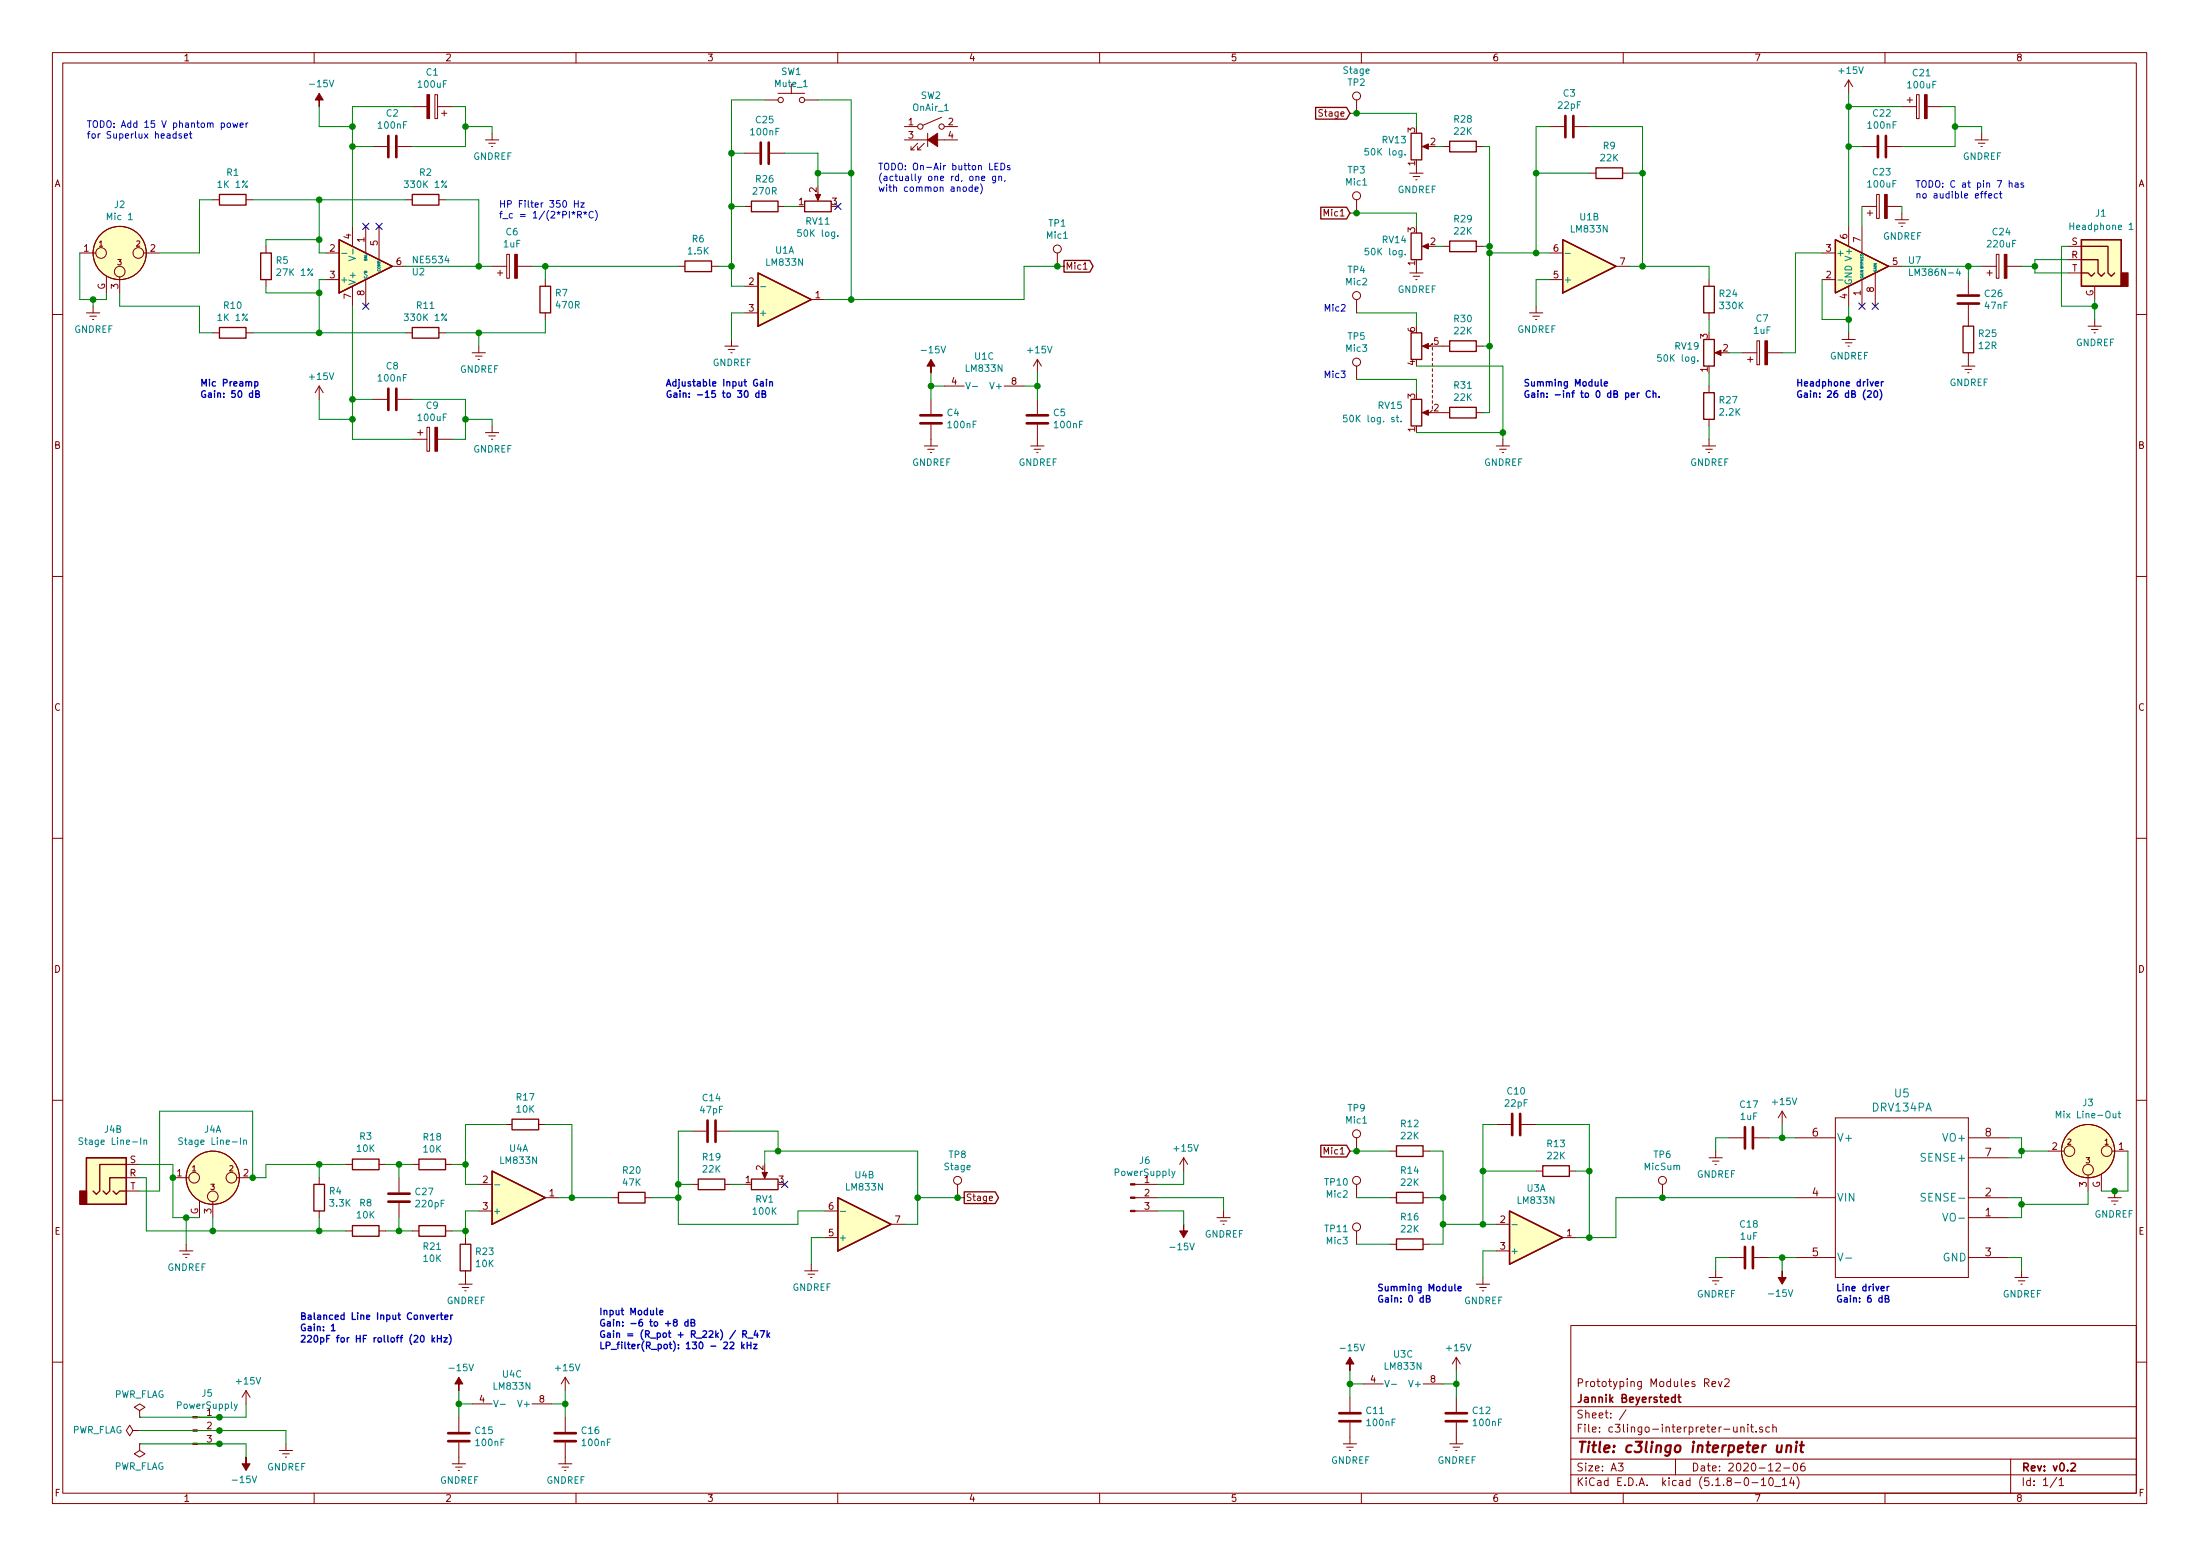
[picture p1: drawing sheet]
<svg xmlns="http://www.w3.org/2000/svg" width="420mm" height="297mm" viewBox="0 0 420 297" stroke-linecap="round" stroke-linejoin="round" font-family="sans-serif">
<g fill="none" stroke="#840000" stroke-width=".19">
<path d="M10 10h400v277h-400zM12 12h396v273.1h-396zM60 10v2M83.1 18.1h.5v4.5h-.5zM110 10v2M146 19.1h2.6M148.6 17.8h5.1M151.1 16v1.8M153.7 19.1h2.5M160 10v2M210 10v2M259.1 19.1v2.5"/>
<path d="M260 10v2M310 10v2M353.1 15.3v2.5M353.1 15.3l-.8 1.2M353.1 15.3l.7 1.2M360 10v2M364.2 19.1h1.1M364.7 18.6v1M366 18.1h.5v4.5h-.5zM40.6 38.1h1.3M47 38.1h1.3M71.1 28h2.8"/>
<path d="M75.9 28h2.8M77.5 38.1h1.2M78.7 20.4h2.8M83.6 20.4h2.8M83.8 38.1h1.3M84.3 21.6h1M84.8 21.1v1M92.7 26.7h2.5M93.3 27.3h1.3M93.9 28h.2M94 25.4v1.3M142.2 39.4h1.3"/>
<path d="M142.2 29.2h2.8M147.1 29.2h2.8M148.6 39.4h1.3M156.2 36.9v1M172.7 26.7h10.2M172.7 24.2h2.6M174 28v.6h.6M175.3 28v.6h.6M175.3 27.3l-1.3 1.3M176.5 27.3l-1.2 1.3M177.2 25.4v2.6M179.8 22.4l-3.5 1.5"/>
<path d="M180.3 24.2h2.6M259.1 38.1v2.6M269.2 33.1h2.6M269.9 33.7h1.2M270.4 34.3h.2M270.5 31.8v1.3M272 28h1M275.6 28h1.3M281.9 28h1.3M295.9 24.2h2.8M300.7 24.2h2.8M303.5 33.1h1.3"/>
<path d="M309.9 33.1h1.2M355.6 28h2.8M355.6 39.4h2.8M358.4 37.1h.5v4.6h-.5zM360.4 28h2.8M360.4 39.4h2.8M363.2 20.4h2.8M368 20.4h2.8M377.2 26.7h2.5M377.8 27.3h1.3M378.3 28h.3M378.5 25.4v1.3"/>
<path d="M15.2 48.3h3.1M16.5 59.7h2.5M17.8 58.5v1.2M20.3 52.7v3.2M22.9 52.9v3M27.4 48.3h3.1M50.8 47v1.3M50.8 53.4v1.2M62.2 48.3h2.6M62.2 53.4h2.6M67.3 43.2v3.8M67.3 54.6v3.9"/>
<path d="M69.8 43.2v5.1M69.8 53.4v5.1M72.4 43.2v6.4M74.9 50.8h2.6M94 50.8h2.8M95 52.1h1M95.5 51.6v1M96.8 48.6h.5v4.5h-.5zM98.8 50.8h2.8M104.1 53.4v1.2M104.1 59.7v1.3M129.5 50.8h1.3"/>
<path d="M135.9 50.8h1.3M142.2 59.7h2.6M142.2 54.6h2.6M154.9 57.2h2.6M201.9 48.3v2.5M206.9 51.4h.7M259.1 57.2v2.5M269.2 52.1h2.6M269.9 52.7h1.2M270.4 53.4h.2M270.5 50.8v1.3M272 47h1"/>
<path d="M275.6 47h1.3M281.9 47h1.3M292.1 59.7h2.5M293.4 58.5v1.2M295.9 48.3h2.5M295.9 53.4h2.5M308.6 50.8h2.5M326.4 53.4v1.2M326.4 59.7v1.3M348 48.3h2.5M348 53.4h2.5M353.1 43.2v3.8"/>
<path d="M353.1 54.6v3.9M355.6 43.2v5.1M355.6 53.4v5.1M356.6 40.7h1M357.1 40.2v1M358.1 52.1v6.4M360.7 50.8h2.5M361.9 41.9h2.6M362.6 42.6h1.3M363.1 43.2h.2M363.2 40.7v1.2M375.9 53.4v2.8"/>
<path d="M375.9 58.2v4.1M378.5 50.8h2.8M379.5 52.1h1M380 51.6v1M381.3 48.6h.5v4.5h-.5zM383.3 50.8h2.8M395 49.6h2.5M395 47h2.5M395 52.1h2.5M400 54.6v2.6M10 60h2M17.1 60.4h1.3"/>
<path d="M17.7 61h.2M40.6 63.5h1.3M47 63.5h1.3M61 73.7l-.8 1.3M61 73.7v2.5M61 73.7l.7 1.3M71.1 76.2h2.8M75.9 76.2h2.8M77.5 63.5h1.2M83.8 63.5h1.3M90.2 67.3h2.5M90.8 68h1.3"/>
<path d="M91.3 68.6h.3M91.4 66.1v1.2M138.4 66.1h2.6M139.1 66.7h1.2M139.6 67.3h.2M139.7 64.8v1.3M177.8 76.2v2.8M180.3 73.7h3.8M191.8 73.7h3.8M198.1 68.6l-.7 1.3M198.1 68.6v2.6M198.1 76.2v2.8"/>
<path d="M198.1 68.6l.8 1.3M259.1 69.9v2.5M272 78.8h4.9M272 66.1h4.9M273.6 65.8v-.2l-.6 .5M273.6 78.3l-.6 .5M273.6 66.3v.5M273.6 67.3v.6M273.6 68.4v.5M273.6 69.4v.5M273.6 70.4v.5M273.6 71.4v.5"/>
<path d="M273.6 72.4v.5M273.6 73.4v.6M273.6 74.5v.5M273.6 75.5v.5M273.6 76.5v.5M281.9 78.8h1.3M281.9 66.1h1.3M292.7 60.4h1.3M293.2 61h.3M326.4 73.7v1.3M327.9 67.3h1M332.7 67.3h2.8"/>
<path d="M333.8 68.6h1M334.3 68.1v1M335.5 65.1h.5v4.5h-.5zM337.6 67.3h2.8M351.8 64.8h2.5M352.4 65.4h1.3M352.9 66.1h.3M353.1 63.5v1.3M374.6 69.9h2.6M375.3 70.5h1.3M375.8 71.2h.2M375.9 67.3v2.6"/>
<path d="M398.8 62.3h2.5M399.4 62.9h1.3M399.9 63.5h.3M400 61v1.3M408 60h2M78.7 83.9h2.8M79.8 82.6h1M80.3 82.1v1M81.5 81.6h.5v4.5h-.5zM83.6 83.9h2.8M92.7 82.6h2.5M93.3 83.2h1.3"/>
<path d="M93.9 83.9h.2M94 81.3v1.3M176.5 85.1h2.6M177.2 85.8h1.2M177.7 86.4h.2M177.8 81.1v4M196.8 85.1h2.6M197.5 85.8h1.3M198 86.4h.2M198.1 81.1v4M285.7 85.1h2.6M286.4 85.8h1.3"/>
<path d="M286.9 86.4h.2M287 83.9v1.2M325.1 85.1h2.6M325.8 85.8h1.2M326.3 86.4h.2M326.4 80v1.3M326.4 83.9v1.2M10 110h2M408 110h2M10 160h2M408 160h2M10 210h2"/>
<path d="M96.5 214.7h1.3M102.9 214.7h1.2M132.1 215.9h2.8M136.9 215.9h2.8M259.1 217.2v2.5M265.4 219.7h1.3M271.8 219.7h1.2M285.7 214.7h2.8M290.6 214.7h2.8M327.7 219.7v1.3M330.2 217.2h2.8M335 217.2h2.8"/>
<path d="M340.4 212.1l-.8 1.3M340.4 212.1v2.6M340.4 212.1l.7 1.3M342.9 217.2h7.6M350.5 213.4h25.4v30.5h-25.4zM375.9 217.2h7.6M391.2 219.7h3M403.4 219.7h3M408 210h2M24.1 224.8h2.6M24.1 222.3h2.6M24.1 227.4h2.6"/>
<path d="M33 224.8h3.1M34.3 238.8h2.5M34.9 239.4h1.3M35.6 237.5v1.3M38.1 229.3v3.1M40.6 229.4v3M45.2 224.8h3.1M61 224.8v1.3M61 231.2v1.2M66 222.3h1.3M66 235h1.3M72.4 222.3h1.3"/>
<path d="M72.4 235h1.3M76.2 224.8v2.8M76.2 229.7v2.7M78.7 222.3h1.3M78.7 235h1.3M85.1 222.3h1.3M85.1 235h1.3M88.9 236.3v1.2M91.4 231.2h2.6M91.4 226.1h2.6M104.1 228.6h2.6M116.8 228.6h1.3"/>
<path d="M123.2 228.6h1.3M132.1 226.1h1.2M138.4 226.1h1.3M146 223.6v1M157.5 231.2h2.5M157.5 236.3h2.5M170.2 233.7h2.5M182.9 226.1v2.5M216.8 231.2h4.2M216.8 228.6h4.2M216.8 226.1h4.2M226.1 221l-.8 1.3"/>
<path d="M226.1 221v2.6M226.1 221l.7 1.3M232.4 232.4h2.5M233 233.1h1.3M233.6 233.7h.2M233.7 231.2v1.2M259.1 226.1v2.5M259.1 235v2.5M265.4 228.6h1.3M265.4 237.5h1.3M271.8 228.6h1.2M271.8 237.5h1.2"/>
<path d="M285.7 233.7h2.6M285.7 238.8h2.6M293.4 223.6h1.2M298.4 236.3h2.6M299.7 223.6h1.3M317.5 226.1v2.5M326.4 221h2.5M327 221.7h1.3M327.5 222.3h.3M342.9 228.6h7.6M375.9 228.6h7.6M375.9 232.4h7.6"/>
<path d="M375.9 221h7.6M398.8 224.3v3.1M401.3 224.2v3.2M402.6 228.6h2.5M403.2 229.3h1.3M403.7 229.9h.3M403.9 227.4v1.2M35.4 240.1h.3M87.6 245.1h2.6M88.3 245.8h1.2M88.8 246.4h.2M88.9 242.6v2.5"/>
<path d="M153.7 242.6h2.5M154.3 243.2h1.3M154.8 243.9h.3M154.9 241.3v1.3M278.1 259.1v2.6M278.1 259.1l-.7 1.3M278.1 259.1l.8 1.3M281.9 245.1h2.6M282.6 245.8h1.2M283.1 246.4h.2M283.2 243.9v1.2M300 253h108v32.1h-108z"/>
<path d="M326.4 243.9h2.5M327 244.5h1.3M327.5 245.1h.3M327.7 242.6v1.3M330.2 240.1h2.8M335 240.1h2.8M342.9 240.1h7.6M375.9 240.1h7.6M384.8 243.9h2.5M385.4 244.5h1.3M386 245.1h.2M386.1 242.6v1.3"/>
<path d="M10 260h2M25.4 273.1l-.6-1-.7 1 .7 1 .6-1h1.3M26.7 275.6v1.3l1 .6-1 .7-1-.7 1-.6M26.7 275.6h.1M26.7 273.1h.1M26.7 269.3l1-.7-1-.6-1 .6 1 .7v1.2M26.7 270.5h.1M37.7 275.6h4.2M37.7 273.1h4.2M37.7 270.5h4.2M47 265.5l-.8 1.2M47 265.5v2.5"/>
<path d="M47 265.5l.8 1.2M53.3 276.9h2.6M54 277.5h1.2M54.5 278.2h.2M54.6 275.6v1.3M86.4 279.4h2.5M87.6 270.5v2.8M87.6 275.4v4M90.2 268h3.8M101.6 268h3.8M106.7 279.4h2.5M107.9 262.9v2.6"/>
<path d="M107.9 270.5v2.8M107.9 275.4v4M107.9 262.9l-.7 1.3M107.9 262.9l.8 1.3M256.5 275.6h2.6M257.2 276.3h1.2M257.7 276.9h.2M257.8 266.7v2.8M257.8 271.6v4M260.3 264.2h3.9M271.8 264.2h3.8M276.9 275.6h2.5"/>
<path d="M277.5 276.3h1.3M278 276.9h.3M278.1 266.7v2.8M278.1 271.6v4M300 278.5h108M300 274.5h108M300 268.5h108M309 279.3h1l-.5 .6 .4 .1v.7l-.2 .1-.7-.1M310.5 269.1l-1.2 2M320 278.5v3M325.5 264l.7-.1 .2-.2-.1-.3-.2-.2h-.6v1.5M325.9 264l.5 .7"/>
<path d="M326.9 264.2l.8-.1-.1-.3-.4-.1-.3 .2 .1 .7h.6M328.2 263.7l.3 1 .4-1M329.4 263.4l.5-.2 .3 .2 .1 .2-1 1.1h1M331.1 272.4v.8a.39 .39 0 0 0 .6 .1M331.7 272.4v1M332.5 272.5l.2-.1 .3 .1 .1 .9M332.5 272.4v1M333.8 271.9v.1M333.8 272.4v1M334.3 272.4h.6M334.5 271.9v1.3l.4 .2M335.4 273.3v.1"/>
<path d="M336.6 272.5a.37 .37 0 0 0-.6 .1l.1 .2 .5 .2 .1 .1-.3 .3-.4-.1M337.9 272.5l-.4-.1-.3 .3 .1 .6 .2 .1 .4-.1M338.6 272.5h.1a.37 .37 0 0 1 .5 .1v.8M338.6 271.9v1.5M339.2 279.5l.6-.2 .2 .4-.9 1.1h.9M342.6 279.5l.4-.2a.94 .94 0 0 1 0 1.5 .82 .82 0 0 1-.4-1.3zM344.6 279.3a.59 .59 0 0 0-.7 .6l.1 .8 .2 .1 .5-.1 .1-.5-.2-.3h-.4l-.3 .3M384 278.5v6.6M408 260h2M60 285.1v1.9M87 280.1h1.3M87.5 280.7h.3"/>
<path d="M107.3 280.1h1.3M107.8 280.7h.3M110 285.1v1.9M160 285.1v1.9M210 285.1v1.9M260 285.1v1.9M300 281.5h108M310 285.1v1.9M334.6 283h1.1M336.4 282.5l.4-.4v1.5M336.4 283.6h.8M337.9 282.3l.3-.2a.81 .81 0 0 1 .5 .6 .81 .81 0 0 1-.2 .8l-.2 .1a.79 .79 0 0 1-.4-1.3z"/>
<path d="M338.9 283.8h1.2M340.4 282.5l.4-.4v1.5M340.4 283.6h.8M340.7 280.2h1.1M342.2 282l-.4 1.1h.9M342.5 282.6v1M343.2 281.9a1.71 1.71 0 0 1 0 2.3M360 285.1v1.9M392.8 282l-1.3 2M393.2 282.5l.5-.4v1.5M393.2 283.6h.9"/>
<circle cx="149.1" cy="19.1" r=".51"/>
<circle cx="153.2" cy="19.1" r=".51"/>
<circle cx="259.1" cy="18.3" r=".76"/>
<circle cx="175.8" cy="24.2" r=".51"/>
<circle cx="179.8" cy="24.2" r=".51"/>
<circle cx="259.1" cy="37.4" r=".76"/>
<circle cx="19.3" cy="48.3" r="1.02"/>
<circle cx="22.9" cy="48.3" r="5.1"/>
<circle cx="22.9" cy="51.9" r="1.02"/>
<circle cx="26.4" cy="48.3" r="1.02"/>
<circle cx="201.9" cy="47.5" r=".76"/>
<circle cx="259.1" cy="56.4" r=".76"/>
<circle cx="259.1" cy="69.1" r=".76"/>
<circle cx="259.1" cy="216.4" r=".76"/>
<circle cx="395.2" cy="219.7" r="1.02"/>
<circle cx="398.8" cy="219.7" r="5.1"/>
<circle cx="402.3" cy="219.7" r="1.02"/>
<circle cx="37.1" cy="224.8" r="1.02"/>
<circle cx="40.6" cy="224.8" r="5.1"/>
<circle cx="40.6" cy="228.4" r="1.02"/>
<circle cx="44.2" cy="224.8" r="1.02"/>
<circle cx="182.9" cy="225.3" r=".76"/>
<circle cx="259.1" cy="225.3" r=".76"/>
<circle cx="259.1" cy="234.2" r=".76"/>
<circle cx="317.5" cy="225.3" r=".76"/>
<circle cx="398.8" cy="223.3" r="1.02"/>
</g>
<path d="M319.9 266.8l-.4-.1-.3 .3 .1 .6 .2 .1 .4-.1M319.9 266.2v1.5M320.4 266.7h.6M320.6 266.2v1.3l.4 .2M395.5 279.5l.6-.2 .3 .4-.9 1.1h.9" fill="none" stroke="#840000" stroke-width=".3"/>
<path d="M339.4 275.9v1.2a.56 .56 0 0 0 .8-.1M340.3 275.9l-.2 1.3M341.2 276.1l.4-.2 .4 .1v1.2M341.3 275.9l-.2 1.3M343.1 275.9l-.2 1.3M343.2 275.2l-.1 .2 .2-.1-.1-.1-.1 .2M343.7 275.9h.8M344.1 275.2l-.2 1.7 .1 .2 .3 .1" fill="none" stroke="#840000" stroke-width=".41"/>
<g fill="#ffffc2" stroke="#ffffc2" stroke-width=".19">
<path d="M16.5 221h7.6v8.9h-7.6z"/>
<path d="M397.5 45.8h7.6v8.8h-7.6z"/>
<path d="M288.3 231.2l10.1 5.1-10.1 5z"/>
<path d="M298.4 45.8l10.2 5-10.2 5.1z"/>
<path d="M64.8 45.8l10.1 5-10.1 5.1z"/>
<path d="M94 223.6l10.1 5-10.1 5.1z"/>
<path d="M160 228.6l10.2 5.1-10.2 5.1z"/>
<path d="M350.5 45.8l10.2 5-10.2 5.1z"/>
<path d="M144.8 52.1l10.1 5.1-10.1 5.1z"/>
<circle cx="22.9" cy="48.3" r="5.1"/>
<circle cx="398.8" cy="219.7" r="5.1"/>
<circle cx="40.6" cy="224.8" r="5.1"/>
</g>
<g fill="none" stroke="#008484" stroke-width=".19">
<path d="M268.4 29.5v.1M24.5 41.9h.8M65.3 48.4h.9M66.6 48.9l1.3 .4-1.3 .5M67.4 47.5v1M69.8 51.9l.1-.1 .2 .1v.1h-.5v-.2h.2v.2M145.3 54.7h1M160 45v.1M268.4 48.5v.2M298.9 48.4h1M351 53.5h1M364.7 51.3v1.3h.6"/>
<path d="M374 51.3l-.3 .9h.7M374.2 51.8v.8M406.6 42.9l.4-.3v1.2M406.6 43.8h.8M184.5 73l.4 1.3 .4-1.3M185.7 73.8h1M257.2 79.3h-.6v.6l.1-.2 .5 .2v.5l-.2 .1-.4-.1M266.6 79.7h.5M266.8 79.3v1.1l.3 .1M324.3 68.8v.2M267.6 80.4v.1M15.8 217.3l-.5-.1-.2 .1 .1 .5 .5 .2 .1 .2-.2 .3-.5-.1"/>
<path d="M27.5 217.8l.2-.2 .3 .1v.8M27.5 217.6v.9M34.8 217.3l-.4-.1-.2 .1v.5l.6 .2v.2l-.2 .3-.5-.1M46.5 217.8l.2-.2 .3 .1 .1 .8M46.5 217.6v.9M392.7 213.4v-1.3l.4 .9 .5-.9v1.3M403.6 212.6v.7l.3 .1 .2-.1M404.1 212.6v.8M404.5 212.6h.5M404.7 212.1v1.1l.3 .2M94.5 226.2h1M160.5 231.3h1"/>
<path d="M223.8 223.6l.3 .8M224.4 223.6l-.4 1.1-.2 .2M288.8 233.8h1M351 239.2l.5 1.5 .5-1.5M367.7 227.9l-.5-.1-.3 .3 .1 .3 .7 .3v.5l-.3 .1-.5-.1M371 231.6l.5 1.5 .5-1.5M352.5 240.2h1.1M44.7 268l.3 .9M45.3 268l-.4 1.2-.2 .1M94.3 267.3l.4 1.3 .4-1.3M95.6 268.1h.9M264.5 263.5l.4 1.3 .4-1.3"/>
<path d="M265.7 264.3h1"/>
</g>
<g fill="none" stroke="#840000" stroke-width=".25">
<path d="M41.9 37.1h5.1v2.1h-5.1zM78.7 37.1h5.1v2.1h-5.1zM143.5 38.4h5.1v2h-5.1zM153.7 38.4h5v2h-5zM251.3 20.5h5.9l.6 1.1-.6 1.1h-5.9zM252.2 39.6h5l.6 1.1-.6 1.1h-5zM269.5 25.4h2v5.1h-2zM276.9 27h5v2h-5zM304.8 32h5.1v2.1h-5.1zM49.8 48.3h2v5.1h-2zM64.8 45.8l10.1 5-10.1 5.1zM103.1 54.6h2.1v5.1h-2.1z"/>
<path d="M130.8 49.8h5.1v2.1h-5.1zM144.8 52.1l10.1 5.1-10.1 5.1zM203.2 49.7h4.9l.7 1.1-.7 1.2h-4.9zM269.5 44.5h2v5.1h-2zM276.9 46h5v2h-5zM298.4 45.8l10.2 5-10.2 5.1zM325.4 54.6h2v5.1h-2zM350.5 45.8l10.2 5-10.2 5.1zM397.5 45.8h7.6v8.8h-7.6zM397.5 52.1h1.3l.6 .6 .6-.6M397.5 49.6h3.2v2.5l.6 .6 .7-.6M397.5 47h5.1v5.1l.6 .6 .7-.6"/>
<path d="M41.9 62.5h5.1v2.1h-5.1zM78.7 62.5h5.1v2.1h-5.1zM269.5 76.2h2v5.1h-2zM269.5 63.5h2v5.1h-2zM276.9 65.1h5v2h-5zM276.9 77.8h5v2h-5zM325.4 75h2v5h-2zM325.4 64.8h2v5.1h-2zM374.9 62.3h2v5h-2zM97.8 213.7h5.1v2h-5.1zM252.2 218.6h5l.6 1.1-.6 1.2h-5zM266.7 218.7h5.1v2.1h-5.1z"/>
<path d="M16.5 221h7.6v8.9h-7.6zM21.6 227.4l.6 .6 .7-.6h1.2M24.1 224.8h-3.1v2.6l-.7 .6-.6-.6M24.1 222.3h-5.1v5.1l-.6 .6-.6-.6M59.9 226.1h2.1v5.1h-2.1zM67.3 234h5.1v2h-5.1zM67.3 221.3h5.1v2h-5.1zM80 221.3h5.1v2h-5.1zM80 234h5.1v2h-5.1zM87.9 237.5h2v5.1h-2zM94 223.6l10.1 5-10.1 5.1zM118.1 227.6h5.1v2.1h-5.1z"/>
<path d="M133.3 225.1h5.1v2h-5.1zM143.5 225.1h5.1v2h-5.1zM160 228.6l10.2 5.1-10.2 5.1zM184.1 227.5h6l.6 1.1-.6 1.2h-6zM266.7 236.5h5.1v2h-5.1zM266.7 227.6h5.1v2.1h-5.1zM288.3 231.2l10.1 5.1-10.1 5zM294.6 222.5h5.1v2.1h-5.1z"/>
</g>
<g fill="#840000" stroke="#840000" stroke-width=".25">
<path d="M15.2 227.4h1.3v2.5h-1.3z"/>
<path d="M405.1 52.1h1.3v2.5h-1.3z"/>
</g>
<g fill="#840000" stroke="#840000" stroke-width=".19">
<path d="M215.9 231h.9v.3h-.9z"/>
<path d="M215.9 228.5h.9v.3h-.9z"/>
<path d="M215.9 226h.9v.2h-.9z"/>
<path d="M226.1 233.7v1.3h.7l-.7 1.3-.8-1.3h.8z"/>
<path d="M257.8 259.1l.8 1.3h-.8v1.3v-1.3h-.8z"/>
<path d="M340.4 242.6v1.3h.7l-.7 1.2-.8-1.2h.8z"/>
<path d="M83.1 81.6h.5v4.5h-.5z"/>
<path d="M61 17.8l.7 1.3h-.7v1.3v-1.3h-.8z"/>
<path d="M98.3 48.6h.5v4.5h-.5z"/>
<path d="M271.7 28l1.1-.5v1z"/>
<path d="M271.7 78.8l1.1-.5v1z"/>
<path d="M271.7 66.1l1.1-.5v1z"/>
<path d="M271.7 47l1.1-.5v1z"/>
<path d="M87.6 262.9l.8 1.3h-.8v1.3v-1.3h-.7z"/>
<path d="M81.5 18.1h.5v4.5h-.5z"/>
<path d="M367.5 18.1h.5v4.5h-.5z"/>
<path d="M359.9 37.1h.5v4.6h-.5z"/>
<path d="M327.5 67.3l1.2-.5v1.1z"/>
<path d="M382.8 48.6h.5v4.5h-.5z"/>
<path d="M145.5 223.8h1.1l-.6 1.2z"/>
<path d="M155.7 37.1h1l-.5 1.2z"/>
<path d="M177.2 26.7l1.9-1.3v2.6z"/>
<path d="M47 278.2v1.2h.8l-.8 1.3-.8-1.3h.8z"/>
<path d="M36.8 275.5h.9v.3h-.9z"/>
<path d="M36.8 273h.9v.2h-.9z"/>
<path d="M36.8 270.4h.9v.3h-.9z"/>
<path d="M337.1 65.1h.5v4.5h-.5z"/>
<path d="M177.8 68.6l.8 1.3h-.8v1.3v-1.3h-.8z"/>
</g>
<g fill="none" stroke="#840000" stroke-width=".51">
<path d="M74.2 25.9v4.1M75.7 25.9v4.1M145.3 27.2v4.1M146.8 27.2v4.1M299 22.1v4.1M300.5 22.1v4.1M358.6 25.9v4.1M360.2 25.9v4.1M373.9 57.9h4.1M373.9 56.4h4.1M74.2 74.2v4.1M75.7 74.2v4.1"/>
<path d="M175.8 79.3h4M196.1 79.3h4.1M175.8 80.8h4M196.1 80.8h4.1M135.1 213.9v4.1M136.7 213.9v4.1M288.8 212.6v4.1M290.3 212.6v4.1M333.2 215.2v4M334.8 215.2v4M74.2 229.4h4M74.2 227.9h4"/>
<path d="M333.2 238v4.1M334.8 238v4.1M85.6 273.6h4.1M85.6 275.1h4.1M105.9 273.6h4.1M105.9 275.1h4.1M255.8 269.8h4M255.8 271.3h4M276.1 269.8h4.1M276.1 271.3h4.1"/>
</g>
<g fill="none" stroke="#008400" stroke-width=".19">
<path d="M146 19.1h-6.3v35.5h2.5M156.2 19.1h6.4v38.1M353.1 17.8v25.4M40.6 38.1h-2.5v10.2h-7.6M48.3 38.1h29.2M61 20.4v3.8h6.3M61 38.1v10.2h1.2M67.3 28h3.8M78.7 20.4h-11.4v22.8M85.1 38.1h6.3v12.7M86.4 20.4h2.5v7.6h-10.2M88.9 24.2h5.1v1.2"/>
<path d="M139.7 29.2h2.5M139.7 39.4h2.5M149.9 29.2h6.3v6.4M149.9 39.4h2.5M156.2 33.1h6.4M257.8 21.6h12.7v2.6M274.3 28h1.3M283.2 28h1.3v50.8h-1.3M293.4 33.1h10.1M295.9 24.2h-2.5v24.1M303.5 24.2h10.2v26.6M311.1 33.1h2.6"/>
<path d="M353.1 20.4h10.1M353.1 28h2.5M355.6 39.4v3.8M363.2 39.4v1.3M370.8 20.4h2.6v7.6h-10.2M373.4 24.2h5.1v1.2M15.2 48.3v8.9h5.1v-1.3M17.8 57.2v1.3M22.9 55.9v2.6h15.2v5h2.5M50.8 54.6v1.3h10.2M61 45.8h-10.2v1.2M62.2 53.4h-1.2v10.1"/>
<path d="M67.3 58.5v25.4h11.4M77.5 50.8h16.5M101.6 50.8h27.9M104.1 50.8v2.6M137.2 50.8h2.5M142.2 59.7h-2.5v5.1M203.2 50.8h-7.6v6.4h-38.1M257.8 40.7h12.7v2.5M259.1 59.7h11.4v2.6M274.3 47h1.3M283.2 47h1.3M284.5 48.3h11.4"/>
<path d="M295.9 53.4h-2.5v5.1M311.1 50.8h15.3v2.6M348 48.3h-5.1v19h-2.5M348 53.4v7.6h5.1M353.1 58.5v5M363.2 50.8h15.3M375.9 50.8v2.6M386.1 50.8h2.5M395 47h-1.3v11.5h6.3M395 49.6h-6.4v2.5h6.4M400 57.2v3.8M48.3 63.5h29.2"/>
<path d="M61 76.2v3.8h6.3M67.3 76.2h3.8M78.7 76.2h10.2v7.7h-2.5M91.4 63.5v2.6M104.1 61v2.5h-19M177.8 73.7h2.5M177.8 71.2v5M195.6 73.7h2.5M198.1 71.2v5M259.1 72.4h11.4v2.6M270.5 69.9h16.5v14M283.2 66.1h1.3"/>
<path d="M326.4 61v2.5M326.4 71.2v2.5M330.2 67.3h2.5M88.9 80h5.1v1.3M270.5 82.6h16.5M326.4 81.3v2.6M96.5 214.7h-7.6v11.4h2.5M104.1 214.7h5.1v13.9M132.1 215.9h-2.6v17.8h22.9v-2.5h5.1M139.7 215.9h8.9v3.8M257.8 219.7h7.6M273 219.7h2.6v17.8h-2.6"/>
<path d="M285.7 214.7h-2.5v19M293.4 214.7h10.1v21.6M330.2 217.2h-2.5v2.5M337.8 217.2h5.1M340.4 214.7v2.5M383.5 217.2h2.6v3.8h-2.6M386.1 219.7h5.1M406.4 219.7v7.7h-5.1M26.7 222.3h6.3v10.1h5.1M26.7 224.8h1.2v10.2h38.1M35.6 232.4v5.1M40.6 232.4v2.6"/>
<path d="M61 222.3v2.5M61 232.4v2.6M66 222.3h-15.2v2.5h-2.5v-12.7h-17.8v15.3h-3.8M73.7 222.3h5M73.7 235h5M76.2 222.3v2.5M76.2 232.4v2.6M86.4 222.3h2.5M86.4 235h2.5M91.4 231.2h-2.5v5.1M106.7 228.6h10.1M124.5 228.6h5"/>
<path d="M129.5 226.1h2.6M139.7 226.1h2.5M146 222.3v-2.6h29.3v14h-2.6M157.5 236.3h-2.6v5M175.3 228.6h8.8M221 231.2h5.1v2.5M221 228.6h12.7v2.6M226.1 223.6v2.5h-5.1M259.1 228.6h6.3M259.1 237.5h6.3M273 228.6h2.6M275.6 233.7h10.1"/>
<path d="M283.2 223.6h10.2M285.7 238.8h-2.5v5.1M301 223.6h2.5M342.9 228.6h-34.3v7.7h-7.6M383.5 228.6h2.6v3.8h-2.6M398.8 227.4v2.5h-12.7M330.2 240.1h-2.5v2.5M337.8 240.1h5.1M340.4 240.1v2.5M383.5 240.1h2.6v2.5M26.7 275.6h20.3v2.6M26.7 273.1h27.9v2.5"/>
<path d="M47 268v2.5h-20.3M87.6 268h2.6M87.6 265.5v5M105.4 268h2.5M107.9 265.5v5M257.8 264.2h2.5M257.8 261.7v5M275.6 264.2h2.5M278.1 261.7v5"/>
</g>
<g fill="none" stroke="#0000c2" stroke-width=".25">
<path d="M48.7 72.9h.3l.3 .2-.2 .5h-.4M48.7 72.9v1.2M48.8 75.2l.6-.1 .1-.2-.1-.2-.6-.1v1.3h.5l.2-.2 .1-.3-.3-.2M142.3 74.7l.1-.1a.67 .67 0 0 1 .5 .6 .67 .67 0 0 1-.5 .7l-.3-.5zM144.9 75.1l-.3-.1-.3 .2 .1 .6h.5M144.9 74.6v1.3M145.5 75.2l.6-.1 .1-.4-.7-.1v1.3h.5l.2-.2 .1-.3-.4-.2M146.4 72.4v.2M146.4 72.9v.8M147 73l.2-.1h.3v.8M147 72.9v.8M306.4 73.3l.6-.1v-.3h-.4l-.2 .1 .1 .6h.5"/>
<path d="M312.7 75v.9M313.1 75l-.4 .2M315.2 74.7a.6 .6 0 0 0-.9 .4 .6 .6 0 0 0 .6 .8l.3-.2M315.7 75.1l.2-.1 .3 .1 .1 .8M315.7 74.6v1.3M316.9 75.7v.2M356.7 74.7l.4-.1 .3 .3-.8 1h.8M358 74.7l.2-.1a.67 .67 0 0 1 .4 .6 .67 .67 0 0 1-.4 .7l-.3-.5zM358.2 73.3l.6-.1-.1-.3h-.4l-.1 .1v.6h.5M359 74.4a1.47 1.47 0 0 1 0 1.9M359.3 72.9v.8M359.7 72.9l-.4 .2"/>
<path d="M63.3 253.1l.4-.3v1.2M63.3 254h.7M82.5 254.9v1.3M82.7 255.7l.3 .5M83 255.4l-.5 .4M83.5 251v.9M83.5 254.9v1.3M83.5 255.5h.8M83.8 251l-.3 .3M84.1 251h.5M84.3 250.6v1.1l.3 .2M84.3 254.9v1.3"/>
<path d="M84.8 255.4h.6l-.6 .8h.6M84.9 251.4l.6-.1v-.2l-.4-.1-.2 .2 .1 .6h.5M85.8 254.7a1.4 1.4 0 0 1 0 2M86.1 251v.9M86.5 251l-.4 .3M126 250.6l.6-.1-.1-.3h-.3l-.2 .1 .1 .6h.4M128.9 252.4l-.3-.3 .3-.2h.2l.2 .2v.2l-.6 .2-.1 .2v.2l.3 .2h.3l.1-.2v-.2l-.2-.3M131.4 252.4l-.4-.1-.2 .2 .1 .6h.5M131.4 251.9v1.2M132 252.5l.5-.1 .2-.2-.1-.2-.6-.1v1.2h.5l.2-.1v-.3l-.3-.2M139.4 256.3l.5-.1 .3 .4-.8 .9h.8M141.7 256.2v1.3"/>
<path d="M141.8 257l.3 .5M141.9 254.7l.6-.1v-.4l-.6-.2v1.3M142.1 254.7l.5 .6M142.1 256.6l-.4 .5M142.7 256.2v1.3M142.7 256.8h.7M142.8 255.4h1M143.4 256.2v1.3M143.9 256.6h.7l-.7 .9h.7M144.3 254l-.3 .9h.8M144.6 254.5v.8M145.2 254h.8l-.5 1.3"/>
<path d="M146.5 254v1.3M146.6 254.8l.4 .5M147 254.5l-.5 .5M272.4 247.9h.5l.1-.5-.6-.1v1.3h.5l.3-.3v-.2l-.4-.2M278.5 246l.6-.1-.1-.3h-.4l-.1 .2v.6h.5M360 247.9h.6l.1-.5-.7-.1v1.3h.5l.3-.3v-.2l-.3-.2M360.4 245.6v.8M360.8 245.6l-.4 .2"/>
</g>
<g fill="none" stroke="#0000c2" stroke-width=".19">
<path d="M33.6 25.6l-.3-.1-.3 .3 .1 .5h.5M33.6 25.1v1.3M34.6 25.6l-.3-.1-.1 .2v.2l.4 .1v.3h-.4M35.2 25.9l.6-.1-.1-.2-.3-.1-.2 .2 .1 .6h.4M36.2 25.5h.5M36.3 25.1v1.1l.4 .2M43.5 23.5h.3l.2 .1-.1 .7h-.3l-.2-.2zM44.4 23.5l.3 .8 .2-.6 .3 .6 .2-.8M45.8 23.9l.7-.1-.1-.3h-.4l-.2 .2 .1 .6h.5M47 23.5v.8M47.3 23.5l-.3 .2M109.7 38.3v1.3"/>
<path d="M109.7 38.9h.7M110.4 38.3v1.3M110.9 38.7h.7l-.7 .9h.7M184 35.7h.3l.3 .2-.1 .6h-.4l-.1-.1zM185.7 35.7h-.4l-.2 .2 .1 .6h.5M185.7 35.3v1.2M186.2 36.1l.6-.1v-.3h-.4l-.2 .2 .1 .6h.5M187.2 35.1a1.47 1.47 0 0 1 0 1.9M187.5 34l.6-.1-.1-.2-.3-.1-.2 .2v.6h.5M190 31.8h.4M190.1 33.6v1.1l-.2 .2-.3-.1M190.1 33.7l-.3-.1-.3 .3 .2 .5h.4"/>
<path d="M190.6 31.2h-.6v1.2h.6M190.8 33.8l.1-.2 .3 .1 .1 .8M190.8 33.6v.9M191.2 31.2a.64 .64 0 0 1 .7 .6 .64 .64 0 0 1-.7 .6zM191.9 34.4l-.1 .3M192.9 31.6h-.3l-.2 .2v.1l.5 .2v.3h-.5M378.9 37h.5M379.4 36.5l-.3 .2v1.1M379.8 37.4l.6-.1-.1-.3h-.3l-.2 .1 .1 .7h.4M381.5 37h-.4l-.2 .2 .1 .6h.5M381.8 37h.5M382 36.5v1.1l.3 .2"/>
<path d="M383.7 35l.2-.1 .3 .1 .1 .7M383.7 34.5v1.2M384.9 35h.5v.7M385.4 35.2l-.4 .1-.2 .1 .2 .3h.4M386.4 35l-.2-.1-.2 .2v.2l.4 .1v.3h-.4M110.3 41h.6l.1-.2v-.3l-.7-.2v1.3M110.6 41l.4 .6M111.5 40.5l.3 .2 .3-.2M111.6 40.9l.2-.2 .1 .2M111.8 40.3v.4M113.3 40.5a.51 .51 0 0 0-.6 0 .51 .51 0 0 0-.2 .6l.2 .5 .6-.1M113.7 40.2a1.4 1.4 0 0 1 0 1.9"/>
</g>
<g fill="#008400" stroke="#008400" stroke-width=".25">
<circle cx="340.4" cy="240.1" r=".51"/>
<circle cx="259.1" cy="40.7" r=".51"/>
<circle cx="259.1" cy="21.6" r=".51"/>
<circle cx="67.3" cy="80" r=".51"/>
<circle cx="293.4" cy="48.3" r=".51"/>
<circle cx="88.9" cy="80" r=".51"/>
<circle cx="284.5" cy="66.1" r=".51"/>
<circle cx="287" cy="82.6" r=".51"/>
<circle cx="284.5" cy="48.3" r=".51"/>
<circle cx="61" cy="222.3" r=".51"/>
<circle cx="61" cy="235" r=".51"/>
<circle cx="91.4" cy="50.8" r=".51"/>
<circle cx="87.6" cy="268" r=".51"/>
<circle cx="88.9" cy="24.2" r=".51"/>
<circle cx="284.5" cy="47" r=".51"/>
<circle cx="108" cy="268" r=".51"/>
<circle cx="67.3" cy="76.2" r=".51"/>
<circle cx="61" cy="63.5" r=".51"/>
<circle cx="61" cy="55.9" r=".51"/>
<circle cx="313.7" cy="33.1" r=".51"/>
<circle cx="104.1" cy="50.8" r=".51"/>
<circle cx="275.6" cy="233.7" r=".51"/>
<circle cx="129.5" cy="228.6" r=".51"/>
<circle cx="76.2" cy="235" r=".51"/>
<circle cx="76.2" cy="222.3" r=".51"/>
<circle cx="88.9" cy="235" r=".51"/>
<circle cx="303.5" cy="236.3" r=".51"/>
<circle cx="303.5" cy="223.6" r=".51"/>
<circle cx="88.9" cy="222.3" r=".51"/>
<circle cx="313.7" cy="50.8" r=".51"/>
<circle cx="182.9" cy="228.6" r=".51"/>
<circle cx="35.6" cy="232.4" r=".51"/>
<circle cx="283.2" cy="233.7" r=".51"/>
<circle cx="283.2" cy="223.6" r=".51"/>
<circle cx="201.9" cy="50.8" r=".51"/>
<circle cx="386.1" cy="229.9" r=".51"/>
<circle cx="293.4" cy="33.1" r=".51"/>
<circle cx="41.9" cy="275.6" r=".51"/>
<circle cx="41.9" cy="273.1" r=".51"/>
<circle cx="41.9" cy="270.5" r=".51"/>
<circle cx="275.6" cy="228.6" r=".51"/>
<circle cx="340.4" cy="217.2" r=".51"/>
<circle cx="317.5" cy="228.6" r=".51"/>
<circle cx="373.4" cy="24.2" r=".51"/>
<circle cx="353.1" cy="28" r=".51"/>
<circle cx="353.1" cy="20.4" r=".51"/>
<circle cx="400" cy="58.5" r=".51"/>
<circle cx="162.6" cy="57.2" r=".51"/>
<circle cx="61" cy="38.1" r=".51"/>
<circle cx="61" cy="45.8" r=".51"/>
<circle cx="259.1" cy="219.7" r=".51"/>
<circle cx="375.9" cy="50.8" r=".51"/>
<circle cx="353.1" cy="61" r=".51"/>
<circle cx="388.6" cy="50.8" r=".51"/>
<circle cx="17.8" cy="57.2" r=".51"/>
<circle cx="67.3" cy="24.2" r=".51"/>
<circle cx="67.3" cy="28" r=".51"/>
<circle cx="278.1" cy="264.2" r=".51"/>
<circle cx="177.8" cy="73.7" r=".51"/>
<circle cx="175.3" cy="228.6" r=".51"/>
<circle cx="257.8" cy="264.2" r=".51"/>
<circle cx="40.6" cy="235" r=".51"/>
<circle cx="48.3" cy="224.8" r=".51"/>
<circle cx="162.6" cy="33.1" r=".51"/>
<circle cx="156.2" cy="33.1" r=".51"/>
<circle cx="139.7" cy="29.2" r=".51"/>
<circle cx="386.1" cy="219.7" r=".51"/>
<circle cx="139.7" cy="39.4" r=".51"/>
<circle cx="403.9" cy="227.4" r=".51"/>
<circle cx="129.5" cy="226.1" r=".51"/>
<circle cx="198.1" cy="73.7" r=".51"/>
<circle cx="139.7" cy="50.8" r=".51"/>
<circle cx="109.2" cy="228.6" r=".51"/>
<circle cx="148.6" cy="219.7" r=".51"/>
<circle cx="91.4" cy="63.5" r=".51"/>
<circle cx="33" cy="224.8" r=".51"/>
</g>
<g fill="none" stroke="#000084" stroke-width=".19">
<path d="M159.4 38.8l1.2 1.2M160.6 38.8l-1.2 1.2M69.2 57.8l1.3 1.3M69.2 42.6l1.3 1.2M70.5 57.8l-1.3 1.3M70.5 42.6l-1.3 1.2M71.8 42.6l1.2 1.2M73 42.6l-1.2 1.2M355 57.8l1.2 1.3M356.2 57.8l-1.2 1.3M357.5 57.8l1.2 1.3M358.7 57.8l-1.2 1.3"/>
<path d="M149.3 225.5l1.2 1.2M150.5 225.5l-1.2 1.2"/>
</g>
<text font-size="2.8" fill="#840000" x="301" y="277.3">Title: c3lingo interpeter unit</text>
<g font-size="2.1" fill="#008484">
<text x="361.9" y="209.5">U5</text>
<text x="357.7" y="212.2">DRV134PA</text>
<text x="350.8" y="217.9">V+</text>
<text x="367.4" y="221.8">SENSE+</text>
<text x="371.4" y="217.9">VO+</text>
<text x="350.8" y="229.4">VIN</text>
<text x="367.9" y="229.4">SENSE-</text>
<text x="372" y="233.2">VO-</text>
<text x="371" y="240.8">GND</text>
</g>
<g font-size="2.1" fill="#840000">
<text x="346.1" y="217">6</text>
<text x="379.1" y="220.8">7</text>
<text x="379.1" y="217">8</text>
<text x="346.1" y="228.4">4</text>
<text x="379.1" y="232.2">1</text>
<text x="379.1" y="228.4">2</text>
<text x="346.1" y="239.8">5</text>
<text x="379.1" y="239.8">3</text>
<text x="301" y="267.8">Jannik Beyerstedt</text>
<text x="301" y="264.8">Prototyping Modules Rev2</text>
<text x="301" y="273.5">File: c3lingo-interpreter-unit.sch</text>
<text x="301" y="270.8">Sheet: /</text>
<text x="301" y="280.9">Size: A3</text>
<text x="323" y="280.9">Date: 2020-12-06</text>
<text x="386" y="280.9">Rev: v0.2</text>
<text x="301" y="283.7">KiCad E.D.A. kicad (5.1.8-0-10_14)</text>
<text x="386" y="283.7">Id: 1/1</text>
</g>
<g font-size="1.8" fill="#840000">
<text x="35" y="11.7">1</text>
<text x="85" y="11.7">2</text>
<text x="135" y="11.7">3</text>
<text x="185" y="11.7">4</text>
<text x="235" y="11.7">5</text>
<text x="285" y="11.7">6</text>
<text x="335" y="11.7">7</text>
<text x="385" y="11.7">8</text>
<text x="173.5" y="23.9">1</text>
<text x="181.1" y="23.9">2</text>
<text x="252.2" y="22.3">Stage</text>
<text x="173.5" y="26.5">3</text>
<text x="181.1" y="26.5">4</text>
<text x="270.3" y="25.3" transform="rotate(-90 270.3 25.3)">3</text>
<text x="273.2" y="27.7">2</text>
<text x="10.4" y="35.7">A</text>
<text x="270.3" y="31.6" transform="rotate(-90 270.3 31.6)">1</text>
<text x="408.4" y="35.7">A</text>
<text x="152.6" y="39.2">1</text>
<text x="156" y="36.7" transform="rotate(-90 156 36.7)">2</text>
<text x="158.9" y="39.2">3</text>
<text x="253.1" y="41.3">Mic1</text>
<text x="67.1" y="45.6" transform="rotate(-90 67.1 45.6)">4</text>
<text x="69.6" y="46.2" transform="rotate(-90 69.6 46.2)">1</text>
<text x="72.1" y="46.9" transform="rotate(-90 72.1 46.9)">5</text>
<text x="270.3" y="44.3" transform="rotate(-90 270.3 44.3)">3</text>
<text x="273.2" y="46.8">2</text>
<text x="352.8" y="45.6" transform="rotate(-90 352.8 45.6)">6</text>
<text x="355.3" y="46.2" transform="rotate(-90 355.3 46.2)">7</text>
<text x="395.7" y="46.8">S</text>
<text x="16" y="48">1</text>
<text x="28.7" y="48">2</text>
<text x="63" y="48">2</text>
<text x="63" y="53.1">3</text>
<text x="75.7" y="50.6">6</text>
<text x="203.5" y="51.5">Mic1</text>
<text x="270.3" y="50.7" transform="rotate(-90 270.3 50.7)">1</text>
<text x="296.7" y="53.1">5</text>
<text x="296.7" y="48">6</text>
<text x="309.4" y="50.6">7</text>
<text x="348.8" y="53.1">2</text>
<text x="348.8" y="48">3</text>
<text x="361.5" y="50.6">5</text>
<text x="395.6" y="49.3">R</text>
<text x="395.7" y="51.9">T</text>
<text x="20.1" y="55.3" transform="rotate(-90 20.1 55.3)">G</text>
<text x="22.6" y="55.1" transform="rotate(-90 22.6 55.1)">3</text>
<text x="67.1" y="57" transform="rotate(-90 67.1 57)">7</text>
<text x="69.6" y="56.4" transform="rotate(-90 69.6 56.4)">8</text>
<text x="143" y="54.4">2</text>
<text x="143" y="59.5">3</text>
<text x="155.7" y="56.9">1</text>
<text x="352.8" y="57" transform="rotate(-90 352.8 57)">4</text>
<text x="355.3" y="56.4" transform="rotate(-90 355.3 56.4)">1</text>
<text x="357.9" y="55.8" transform="rotate(-90 357.9 55.8)">8</text>
<text x="399.8" y="56.6" transform="rotate(-90 399.8 56.6)">G</text>
<text x="270.3" y="63.4" transform="rotate(-90 270.3 63.4)">6</text>
<text x="273.8" y="65.8">5</text>
<text x="326.1" y="64.7" transform="rotate(-90 326.1 64.7)">3</text>
<text x="270.3" y="69.7" transform="rotate(-90 270.3 69.7)">4</text>
<text x="326.1" y="71" transform="rotate(-90 326.1 71)">1</text>
<text x="329.1" y="67.1">2</text>
<text x="181.8" y="73.4">4</text>
<text x="193.2" y="73.4">8</text>
<text x="270.3" y="76.1" transform="rotate(-90 270.3 76.1)">3</text>
<text x="270.3" y="82.4" transform="rotate(-90 270.3 82.4)">1</text>
<text x="273.8" y="78.5">2</text>
<text x="10.4" y="85.7">B</text>
<text x="408.4" y="85.7">B</text>
<text x="10.4" y="135.7">C</text>
<text x="408.4" y="135.7">C</text>
<text x="10.4" y="185.7">D</text>
<text x="408.4" y="185.7">D</text>
<text x="253.1" y="220.4">Mic1</text>
<text x="391.9" y="219.5">2</text>
<text x="404.6" y="219.5">1</text>
<text x="24.8" y="224.6">R</text>
<text x="24.8" y="222">S</text>
<text x="24.9" y="227.1">T</text>
<text x="33.8" y="224.6">1</text>
<text x="46.5" y="224.6">2</text>
<text x="92.2" y="225.8">2</text>
<text x="142.4" y="225.8">1</text>
<text x="145.8" y="223.4" transform="rotate(-90 145.8 223.4)">2</text>
<text x="148.7" y="225.8">3</text>
<text x="218.6" y="225.8">1</text>
<text x="398.5" y="226.6" transform="rotate(-90 398.5 226.6)">3</text>
<text x="401.1" y="226.8" transform="rotate(-90 401.1 226.8)">G</text>
<text x="37.8" y="231.9" transform="rotate(-90 37.8 231.9)">G</text>
<text x="40.4" y="231.7" transform="rotate(-90 40.4 231.7)">3</text>
<text x="92.2" y="230.9">3</text>
<text x="104.9" y="228.4">1</text>
<text x="158.3" y="230.9">6</text>
<text x="171" y="233.5">7</text>
<text x="184.4" y="229.3">Stage</text>
<text x="218.6" y="228.4">2</text>
<text x="218.6" y="230.9">3</text>
<text x="286.5" y="233.5">2</text>
<text x="10.4" y="235.7">E</text>
<text x="158.3" y="236">5</text>
<text x="286.5" y="238.5">3</text>
<text x="299.2" y="236">1</text>
<text x="408.4" y="235.7">E</text>
<text x="261.8" y="263.9">4</text>
<text x="273.2" y="263.9">8</text>
<text x="91.6" y="267.8">4</text>
<text x="103" y="267.8">8</text>
<text x="39.5" y="270.3">1</text>
<text x="39.5" y="272.8">2</text>
<text x="39.5" y="275.4">3</text>
<text x="10.5" y="285.7">F</text>
<text x="35" y="286.7">1</text>
<text x="85" y="286.7">2</text>
<text x="135" y="286.7">3</text>
<text x="185" y="286.7">4</text>
<text x="235" y="286.7">5</text>
<text x="285" y="286.7">6</text>
<text x="335" y="286.7">7</text>
<text x="385" y="286.7">8</text>
<text x="408.5" y="285.7">F</text>
</g>
<g font-size="1.8" fill="#008484">
<text x="59.5" y="16.6">-15V</text>
<text x="80" y="16.7">100uF</text>
<text x="81.4" y="14.4">C1</text>
<text x="148.1" y="16.6">Mute_1</text>
<text x="149.2" y="14.3">SW1</text>
<text x="256.7" y="14.1">Stage</text>
<text x="257.5" y="16.4">TP2</text>
<text x="351.4" y="14.1">+15V</text>
<text x="364.5" y="16.9">100uF</text>
<text x="365.4" y="14.6">C21</text>
<text x="73.8" y="22.3">C2</text>
<text x="144.4" y="23.5">C25</text>
<text x="174.4" y="21.2">OnAir_1</text>
<text x="175.9" y="18.9">SW2</text>
<text x="277.8" y="23.4">R28</text>
<text x="297.7" y="20.8">22pF</text>
<text x="298.6" y="18.5">C3</text>
<text x="357.8" y="22.3">C22</text>
<text x="72.4" y="24.6">100nF</text>
<text x="143.5" y="25.8">100nF</text>
<text x="261.1" y="29.7">50K log.</text>
<text x="264.1" y="27.4">RV13</text>
<text x="277.8" y="25.7">22K</text>
<text x="306.2" y="28.5">R9</text>
<text x="356.9" y="24.6">100nF</text>
<text x="41.8" y="35.9">1K 1%</text>
<text x="43.3" y="33.6">R1</text>
<text x="77.6" y="35.9">330K 1%</text>
<text x="80.2" y="33.6">R2</text>
<text x="90.4" y="30.5">GNDREF</text>
<text x="144.4" y="34.8">R26</text>
<text x="257.1" y="35.4">Mic1</text>
<text x="257.5" y="33.1">TP3</text>
<text x="305.7" y="30.8">22K</text>
<text x="356.8" y="35.8">100uF</text>
<text x="357.8" y="33.5">C23</text>
<text x="374.9" y="30.5">GNDREF</text>
<text x="21.9" y="39.7">J2</text>
<text x="143.9" y="37.1">270R</text>
<text x="266.9" y="36.9">GNDREF</text>
<text x="400.3" y="41.4">J1</text>
<text x="20.7" y="42">Mic 1</text>
<text x="96.2" y="47.2">1uF</text>
<text x="96.7" y="44.9">C6</text>
<text x="132.2" y="46.3">R6</text>
<text x="152.8" y="45.2">50K log.</text>
<text x="154" y="42.9">RV11</text>
<text x="200" y="45.6">Mic1</text>
<text x="200.3" y="43.3">TP1</text>
<text x="264.1" y="46.4">RV14</text>
<text x="277.8" y="42.5">R29</text>
<text x="277.8" y="44.8">22K</text>
<text x="300.2" y="44.4">LM833N</text>
<text x="301.8" y="42.1">U1B</text>
<text x="359.6" y="45.8">GNDREF</text>
<text x="379.7" y="47.2">220uF</text>
<text x="380.6" y="44.9">C24</text>
<text x="395.8" y="43.9">Headphone 1</text>
<text x="52.8" y="50.4">R5</text>
<text x="53.2" y="52.7">27K 1%</text>
<text x="78.8" y="52.6">U2</text>
<text x="79.1" y="50.3">NE5534</text>
<text x="131.5" y="48.6">1.5K</text>
<text x="146.5" y="50.7">LM833N</text>
<text x="148.1" y="48.4">U1A</text>
<text x="257.5" y="52.2">TP4</text>
<text x="261.1" y="48.7">50K log.</text>
<text x="350.6" y="48.9">+</text>
<text x="364.6" y="50.4">U7</text>
<text x="365.4" y="52.7">LM386N-4</text>
<text x="42.8" y="59">R10</text>
<text x="64.9" y="54">+</text>
<text x="67.9" y="54.5" transform="rotate(-90 67.9 54.5)">V+</text>
<text x="79.7" y="59">R11</text>
<text x="106.1" y="56.6">R7</text>
<text x="106.3" y="58.9">470R</text>
<text x="257.1" y="54.5">Mic2</text>
<text x="266.9" y="55.9">GNDREF</text>
<text x="298.6" y="54">+</text>
<text x="328.4" y="56.7">R24</text>
<text x="328.6" y="59">330K</text>
<text x="353.7" y="54.5" transform="rotate(-90 353.7 54.5)">GND V+</text>
<text x="379.1" y="56.7">C26</text>
<text x="379.2" y="59">47nF</text>
<text x="14.2" y="63.5">GNDREF</text>
<text x="41.8" y="61.3">1K 1%</text>
<text x="77.6" y="61.3">330K 1%</text>
<text x="144.9" y="60.4">+</text>
<text x="257.5" y="64.9">TP5</text>
<text x="277.8" y="61.5">R30</text>
<text x="277.8" y="63.8">22K</text>
<text x="289.8" y="63.5">GNDREF</text>
<text x="335" y="63.7">1uF</text>
<text x="335.4" y="61.4">C7</text>
<text x="378" y="64.3">R25</text>
<text x="73.8" y="70.5">C8</text>
<text x="87.8" y="71.2">GNDREF</text>
<text x="136.1" y="69.9">GNDREF</text>
<text x="176.3" y="67.4">-15V</text>
<text x="184.6" y="71">LM833N</text>
<text x="186.2" y="68.7">U1C</text>
<text x="196.4" y="67.4">+15V</text>
<text x="257.1" y="67.2">Mic3</text>
<text x="317" y="69">50K log.</text>
<text x="320" y="66.7">RV19</text>
<text x="349.5" y="68.6">GNDREF</text>
<text x="378" y="66.6">12R</text>
<text x="396.4" y="66.1">GNDREF</text>
<text x="59.3" y="72.5">+15V</text>
<text x="72.4" y="72.8">100nF</text>
<text x="189.4" y="74.3">V+</text>
<text x="277.8" y="74.2">R31</text>
<text x="277.8" y="76.5">22K</text>
<text x="328.4" y="77">R27</text>
<text x="372.3" y="73.7">GNDREF</text>
<text x="80" y="80.4">100uF</text>
<text x="81.4" y="78.1">C9</text>
<text x="180.9" y="79.4">C4</text>
<text x="181.2" y="81.7">100nF</text>
<text x="201.2" y="79.4">C5</text>
<text x="201.5" y="81.7">100nF</text>
<text x="257.4" y="80.6">50K log. st.</text>
<text x="263.3" y="78.1">RV15</text>
<text x="328.5" y="79.3">2.2K</text>
<text x="90.4" y="86.4">GNDREF</text>
<text x="174.2" y="88.9">GNDREF</text>
<text x="194.5" y="88.9">GNDREF</text>
<text x="283.4" y="88.9">GNDREF</text>
<text x="322.8" y="88.9">GNDREF</text>
<text x="287.9" y="209">C10</text>
<text x="98.7" y="210.1">R17</text>
<text x="98.7" y="212.4">10K</text>
<text x="133.8" y="212.5">47pF</text>
<text x="134.3" y="210.2">C14</text>
<text x="257.1" y="214.5">Mic1</text>
<text x="257.5" y="212.2">TP9</text>
<text x="267.6" y="215.2">R12</text>
<text x="287.5" y="211.3">22pF</text>
<text x="332.4" y="211.5">C17</text>
<text x="332.4" y="213.8">1uF</text>
<text x="338.7" y="211">+15V</text>
<text x="393.4" y="213.5">Mix Line-Out</text>
<text x="397.8" y="211.2">J3</text>
<text x="16.1" y="218.6">Stage Line-In</text>
<text x="20" y="216.2">J4B</text>
<text x="35.1" y="218.6">Stage Line-In</text>
<text x="39" y="216.2">J4A</text>
<text x="68.2" y="219.9">10K</text>
<text x="68.7" y="217.6">R3</text>
<text x="80.9" y="217.7">R18</text>
<text x="80.9" y="220">10K</text>
<text x="97.3" y="219.9">U4A</text>
<text x="134.3" y="221.5">R19</text>
<text x="181.3" y="221.1">TP8</text>
<text x="224.4" y="219.8">+15V</text>
<text x="267.6" y="217.5">22K</text>
<text x="295.6" y="219">R13</text>
<text x="295.6" y="221.3">22K</text>
<text x="315.9" y="221.1">TP6</text>
<text x="95.7" y="222.2">LM833N</text>
<text x="119" y="224.1">R20</text>
<text x="119" y="226.4">47K</text>
<text x="134.3" y="223.8">22K</text>
<text x="161.7" y="227.3">LM833N</text>
<text x="163.3" y="225">U4B</text>
<text x="180.5" y="223.4">Stage</text>
<text x="213.1" y="224.5">PowerSupply</text>
<text x="217.7" y="222.2">J6</text>
<text x="253.1" y="226.3">TP10</text>
<text x="267.6" y="224.1">R14</text>
<text x="267.6" y="226.4">22K</text>
<text x="291.6" y="227.5">U3A</text>
<text x="314.1" y="223.4">MicSum</text>
<text x="324.1" y="224.8">GNDREF</text>
<text x="62.9" y="228">R4</text>
<text x="63.1" y="230.3">3.3K</text>
<text x="68.2" y="232.6">10K</text>
<text x="68.7" y="230.3">R8</text>
<text x="79.4" y="228.2">C27</text>
<text x="79.6" y="230.5">220pF</text>
<text x="94.1" y="231.8">+</text>
<text x="143.9" y="231.9">100K</text>
<text x="144.3" y="229.6">RV1</text>
<text x="253.4" y="228.6">Mic2</text>
<text x="267.6" y="233">R16</text>
<text x="290" y="229.8">LM833N</text>
<text x="400" y="232.4">GNDREF</text>
<text x="80.9" y="238.6">R21</text>
<text x="91" y="239.6">R23</text>
<text x="160.1" y="236.9">+</text>
<text x="223.8" y="238.7">-15V</text>
<text x="230.1" y="236.3">GNDREF</text>
<text x="253.1" y="235.2">TP11</text>
<text x="253.4" y="237.5">Mic3</text>
<text x="267.6" y="235.3">22K</text>
<text x="288.4" y="239.4">+</text>
<text x="332.4" y="234.4">C18</text>
<text x="332.4" y="236.7">1uF</text>
<text x="32" y="242.6">GNDREF</text>
<text x="80.9" y="240.9">10K</text>
<text x="91" y="241.9">10K</text>
<text x="85.3" y="249">GNDREF</text>
<text x="151.3" y="246.4">GNDREF</text>
<text x="279.6" y="249">GNDREF</text>
<text x="324.1" y="247.7">GNDREF</text>
<text x="338.1" y="247.6">-15V</text>
<text x="382.5" y="247.7">GNDREF</text>
<text x="256.3" y="257.9">-15V</text>
<text x="276.4" y="257.9">+15V</text>
<text x="86.2" y="261.8">-15V</text>
<text x="96" y="263">U4C</text>
<text x="106.2" y="261.8">+15V</text>
<text x="264.6" y="261.5">LM833N</text>
<text x="266.2" y="259.2">U3C</text>
<text x="21.7" y="266.8">PWR_FLAG</text>
<text x="34" y="268.9">PowerSupply</text>
<text x="38.6" y="266.6">J5</text>
<text x="45.3" y="264.3">+15V</text>
<text x="94.4" y="265.3">LM833N</text>
<text x="99.3" y="268.6">V+</text>
<text x="261" y="269.9">C11</text>
<text x="269.4" y="264.8">V+</text>
<text x="281.3" y="269.9">C12</text>
<text x="13.7" y="273.6">PWR_FLAG</text>
<text x="90.8" y="273.7">C15</text>
<text x="111.2" y="273.7">C16</text>
<text x="261.2" y="272.2">100nF</text>
<text x="281.5" y="272.2">100nF</text>
<text x="21.7" y="280.6">PWR_FLAG</text>
<text x="51" y="280.7">GNDREF</text>
<text x="91" y="276.1">100nF</text>
<text x="111.3" y="276.1">100nF</text>
<text x="254.2" y="279.4">GNDREF</text>
<text x="274.5" y="279.4">GNDREF</text>
<text x="44.8" y="283.1">-15V</text>
<text x="84" y="283.2">GNDREF</text>
<text x="104.3" y="283.2">GNDREF</text>
</g>
<g font-size="1.8" fill="#0000c2">
<text x="16.5" y="24.4">TODO: Add 15 V phantom power</text>
<text x="16.5" y="26.5">for Superlux headset</text>
<text x="167.6" y="32.5">TODO: On-Air button LEDs</text>
<text x="167.6" y="34.6">(actually one rd, one gn,</text>
<text x="365.8" y="35.8">TODO: C at pin 7 has</text>
<text x="95.2" y="39.6">HP Filter 350 Hz</text>
<text x="95.2" y="41.7">f_c = 1/(2*PI*R*C)</text>
<text x="167.6" y="36.6">with common anode)</text>
<text x="365.8" y="37.9">no audible effect</text>
<text x="252.7" y="59.5">Mic2</text>
<text x="38.1" y="73.8">Mic Preamp</text>
<text x="38.1" y="75.9">Gain: 50 dB</text>
<text x="127" y="73.8">Adjustable Input Gain</text>
<text x="127" y="75.9">Gain: -15 to 30 dB</text>
<text x="252.7" y="72.2">Mic3</text>
<text x="290.8" y="73.8">Summing Module</text>
<text x="290.8" y="75.9">Gain: -inf to 0 dB per Ch.</text>
<text x="342.9" y="73.8">Headphone driver</text>
<text x="342.9" y="75.9">Gain: 26 dB (20)</text>
<text x="57.1" y="252">Balanced Line Input Converter</text>
<text x="114.3" y="251.1">Input Module</text>
<text x="262.9" y="246.5">Summing Module</text>
<text x="262.9" y="248.7">Gain: 0 dB</text>
<text x="350.5" y="246.5">Line driver</text>
<text x="350.5" y="248.7">Gain: 6 dB</text>
<text x="57.1" y="254.1">Gain: 1</text>
<text x="57.1" y="256.3">220pF for HF rolloff (20 kHz)</text>
<text x="114.3" y="253.2">Gain: -6 to +8 dB</text>
<text x="114.3" y="255.4">Gain = (R_pot + R_22k) / R_47k</text>
<text x="114.3" y="257.5">LP_filter(R_pot): 130 - 22 kHz</text>
</g>
<g font-size="1.4" fill="#840000">
<text x="18.9" y="47.1">1</text>
<text x="26" y="47.1">2</text>
<text x="22.5" y="50.6">3</text>
<text x="394.8" y="218.5">2</text>
<text x="402" y="218.5">1</text>
<text x="36.7" y="223.6">1</text>
<text x="40.3" y="227.1">3</text>
<text x="43.8" y="223.6">2</text>
<text x="398.4" y="222.1">3</text>
</g>
<g font-size=".7" fill="#008484">
<text x="70.1" y="53.2" transform="rotate(-90 70.1 53.2)">C/B</text>
<text x="70.1" y="49.9" transform="rotate(-90 70.1 49.9)">BAL</text>
<text x="72.6" y="51.8" transform="rotate(-90 72.6 51.8)">COMP</text>
<text x="355.9" y="53.2" transform="rotate(-90 355.9 53.2)">GAIN BYPASS</text>
<text x="358.4" y="52" transform="rotate(-90 358.4 52)">GAIN</text>
</g>
</svg>
